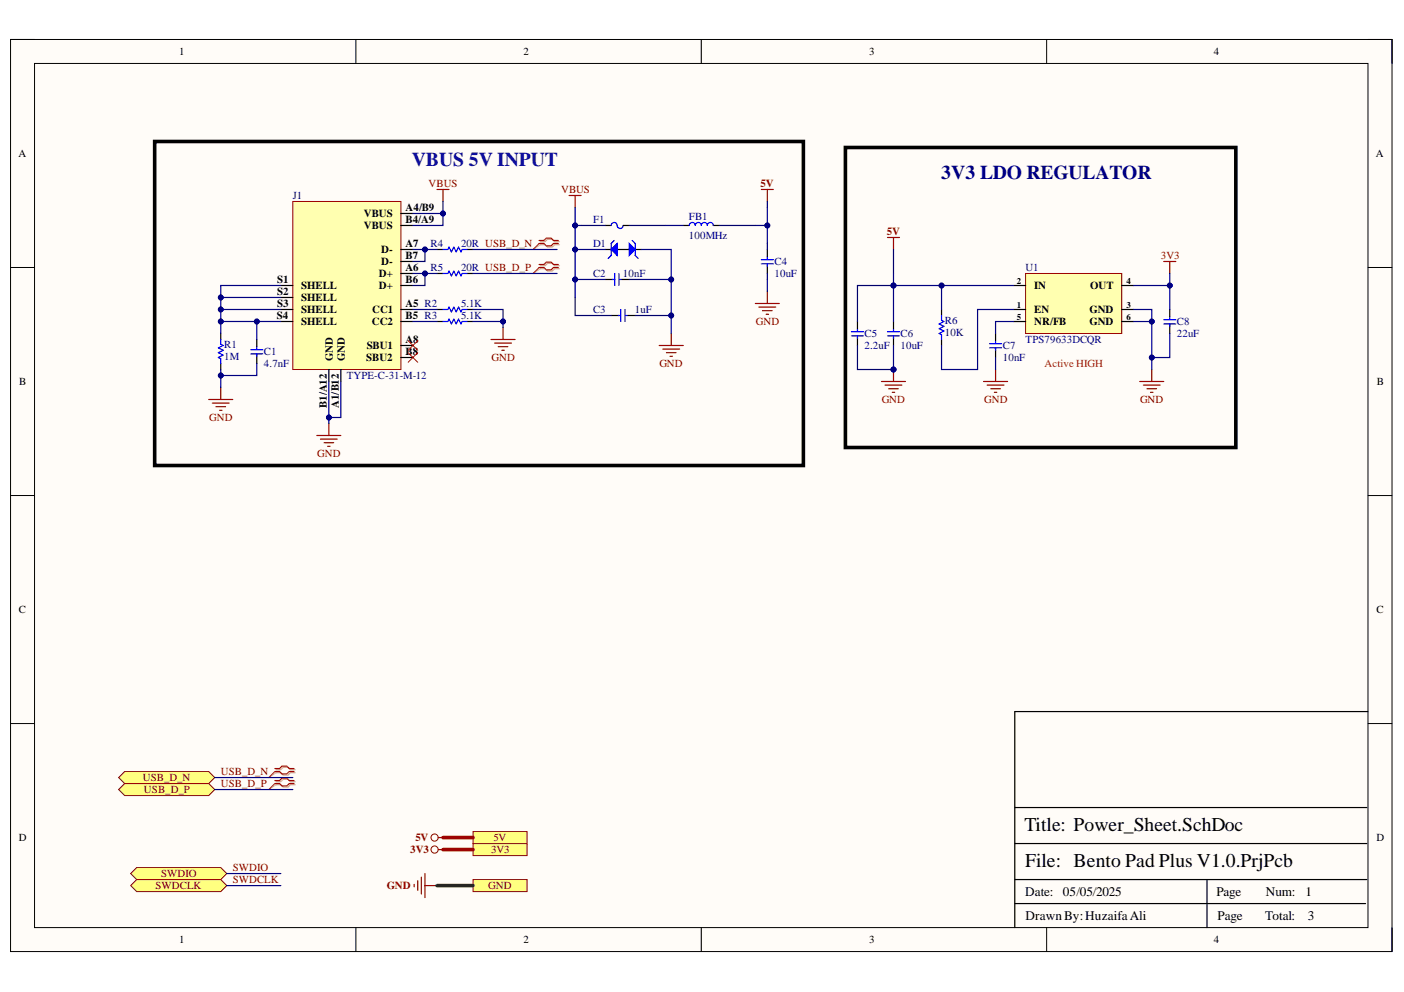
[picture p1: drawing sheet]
<svg xmlns="http://www.w3.org/2000/svg" width="297mm" height="210mm" viewBox="0 0 297 210" stroke-linecap="round" stroke-linejoin="round" font-family="sans-serif">
<path d="M2.2 8.4h292.3v192.9h-292.3z" fill-rule="evenodd" fill="#fffcf8"/>
<path d="M2.2 8.4h292.3v192.9h-292.3z" fill="none" stroke="#000" stroke-width=".21"/>
<path d="M7.3 13.4h282.1v182.9h-282.1z" fill-rule="evenodd" fill="#fffcf8"/>
<g fill="none" stroke="#000" stroke-width=".21">
<path d="M2.2 8.3h5.1M7.3 13.4h282.1v182.9h-282.1zM75.3 8.3v5.1M148.4 8.3v5.1M221.4 8.4v5M289.4 8.4h5.1v5M2.2 56.6h5.1M289.4 56.6h5.1M2.2 104.9h5.1M289.4 104.9h5.1M2.2 153.1h5.1M289.4 153.1h5.1"/>
<path d="M75.3 196.3v5M148.4 196.3v5M221.4 196.3v5M294.5 196.3v5"/>
</g>
<path d="M289.4 150.6h-74.7v45.7M214.7 178.5h74.5M214.7 170.9h74.5M214.7 191.2h74.2M214.7 186.1h74.5M255.4 186.1v10.2" fill="none" stroke="#000" stroke-width=".25"/>
<path d="M28.9 186.1h17.8l1.3 1.3-1.3 1.3h-17.8l-1.3-1.3z" fill-rule="evenodd" fill="#ffff80"/>
<path d="M28.9 186.1h17.8l1.3 1.3-1.3 1.3h-17.8l-1.3-1.3z" fill="none" stroke="#800000" stroke-width=".21"/>
<path d="M27.6 184.8l1.3-1.2h17.8l1.3 1.2-1.3 1.3h-17.8z" fill-rule="evenodd" fill="#ffff80"/>
<path d="M27.6 184.8l1.3-1.2h17.8l1.3 1.2-1.3 1.3h-17.8z" fill="none" stroke="#800000" stroke-width=".21"/>
<path d="M25.1 167.1l1.3-1.3h17.8l1.2 1.3-1.2 1.2h-17.8z" fill-rule="evenodd" fill="#ffff80"/>
<path d="M25.1 167.1l1.3-1.3h17.8l1.2 1.3-1.2 1.2h-17.8z" fill="none" stroke="#800000" stroke-width=".21"/>
<path d="M26.4 163.3h17.8l1.2 1.2-1.2 1.3h-17.8l-1.3-1.3z" fill-rule="evenodd" fill="#ffff80"/>
<path d="M26.4 163.3h17.8l1.2 1.2-1.2 1.3h-17.8l-1.3-1.3z" fill="none" stroke="#800000" stroke-width=".21"/>
<path d="M58.4 162.9h1l.5-.5h1l.5 .5h1.1M58.4 163.5h1l.5 .5h1l.5-.5h1.1M58.4 165.4h1l.5-.5h1l.5 .5h1.1M58.4 166h1l.5 .6h1l.5-.6h1.1" fill="none" stroke="#d0a19e" stroke-width=".25"/>
<path d="M58.4 163.5l-1.5 1M58.4 166l-1.5 1.1" fill="none" stroke="#d0a19e" stroke-width=".21"/>
<path d="M58.1 162.6h1.1l.5-.5h1l.5 .5h1M58.1 163.3h1.1l.5 .5h1l.5-.5h1M58.1 165.2h1.1l.5-.5h1l.5 .5h1M58.1 165.8h1.1l.5 .5h1l.5-.5h1" fill="none" stroke="#f00" stroke-width=".25"/>
<path d="M58.1 163.3l-1.2 1.2M58.1 165.8l-1.2 1.3" fill="none" stroke="#f00" stroke-width=".21"/>
<path d="M100.1 178.5h11.4v2.5h-11.4z" fill-rule="evenodd" fill="#ffff80"/>
<g fill="none" stroke="#800000" stroke-width=".21">
<path d="M100.1 178.5h11.4v2.5h-11.4z"/>
<circle cx="91.9" cy="179.8" r=".76"/>
</g>
<path d="M92.7 179.8h1M87.6 187.1v.5M88.4 186.4v2M89.1 185.6v3.6M89.9 184.8v5.1M89.9 187.4h2.6" fill="none" stroke="#800000" stroke-width=".25"/>
<path d="M100.1 186.1h11.4v2.6h-11.4z" fill-rule="evenodd" fill="#ffff80"/>
<path d="M100.1 186.1h11.4v2.6h-11.4z" fill="none" stroke="#800000" stroke-width=".21"/>
<path d="M100.1 176h11.4v2.5h-11.4z" fill-rule="evenodd" fill="#ffff80"/>
<g fill="none" stroke="#800000" stroke-width=".21">
<path d="M100.1 176h11.4v2.5h-11.4z"/>
<circle cx="91.9" cy="177.2" r=".76"/>
</g>
<g fill="none" stroke="#800000" stroke-width=".25">
<path d="M120.4 41.4h2.5M121.7 41.4v2.5M139.5 73.1h5.1M140.2 73.9h3.6M141 74.6h2M141.8 75.4h.5M142 70.6v2.5M159.8 64.2h5.1M160.6 65h3.5M161.3 65.7h2.1M162.1 66.5h.5M162.3 61.7v2.5"/>
<path d="M92.7 177.2h1"/>
</g>
<path d="M45.4 167.1h16.6M45.4 164.5h16.6M48 187.4h11.4M48 184.8h11.4" fill="none" stroke="#000080" stroke-width=".25"/>
<path d="M93.7 179.8h6.4M93.7 177.2h6.4" fill="none" stroke="#f00" stroke-width=".76"/>
<path d="M92.5 187.4h7.6" fill="none" stroke="#38761d" stroke-width=".76"/>
<path d="M32.7 29.9h137.3v68.6h-137.3z" fill="none" stroke="#000" stroke-width=".76"/>
<path d="M128 52.8h1.3M130.6 52.8h2.5M134.4 52.8h1.3" fill="none" stroke="#000" stroke-width=".25"/>
<path d="M129.9 50.9l-.6 .6v2.6l-.6 .6M133.7 50.9l.7 .6v2.6l.6 .6" fill="none" stroke="#00f" stroke-width=".25"/>
<path d="M130.6 51.5v2.6l-1.3-1.3z" fill="#00f"/>
<path d="M130.6 51.5v2.6l-1.3-1.3z" fill="none" stroke="#00f" stroke-width=".25"/>
<path d="M133.1 51.5l1.3 1.3-1.3 1.3z" fill="#00f"/>
<path d="M129.3 47.7a.68 .68 0 0 1 .8-.6 .68 .68 0 0 1 .5 .9 .63 .63 0 0 0 .7 .3 .63 .63 0 0 0 .5-.6M129.6 59.1h.5M130.1 57.9v2.5M131 57.9v2.5M131.1 59.1h.5M133.1 51.5l1.3 1.3-1.3 1.3zM145.8 47.7a.63 .63 0 0 1 .7-.6 .63 .63 0 0 1 .6 .6 .64 .64 0 0 1 .6-.6 .64 .64 0 0 1 .7 .6 .63 .63 0 0 1 .6-.6 .63 .63 0 0 1 .6 .6 .63 .63 0 0 1 .7-.6 .63 .63 0 0 1 .6 .6M130.8 66.8h.5M131.3 65.5v2.5M132.2 65.5v2.5M132.4 66.8h.5" fill="none" stroke="#00f" stroke-width=".25"/>
<path d="M128 59.1h1.7M128 47.7h1.3M131.6 59.1h1.5M131.8 47.7h1.3M144.6 47.7h1.2M150.9 47.7h1.3M129.3 66.8h1.7M132.9 66.8h1.5" fill="none" stroke="#000" stroke-width=".25"/>
<path d="M62 42.6h22.8v35.6h-22.8z" fill-rule="evenodd" fill="#ffffb0"/>
<path d="M62 42.6h22.8v35.6h-22.8z" fill="none" stroke="#800000" stroke-width=".21"/>
<g fill="none" stroke="#000" stroke-width=".25">
<path d="M84.8 45.2h2.6M84.8 57.9h2.6M84.8 52.8h2.6M84.8 47.7h2.6M84.8 55.3h2.6M92.4 57.9h1.3M92.4 52.8h1.3M98.8 57.9h1.3M98.8 52.8h1.3M59.4 65.5h2.6M59.4 68h2.6M59.4 60.4h2.6"/>
<path d="M59.4 62.9h2.6M69.6 78.2v2.5M72.1 78.2v2.5M84.8 65.5h2.6M84.8 73.1h2.6M84.8 68h2.6M84.8 60.4h2.6M84.8 75.6h2.6M92.4 65.5h1.3M92.4 68h1.3M98.8 65.5h1.3M98.8 68h1.3"/>
</g>
<g fill="none" stroke="#800000" stroke-width=".25">
<path d="M92.4 40.1h2.6M93.7 40.1v2.5M161.1 40.1h2.5M162.3 40.1v2.5M103.9 71.8h5.1M104.6 72.6h3.6M105.4 73.4h2M106.2 74.1h.5M106.4 69.3v2.5M44.2 84.5h5M44.9 85.3h3.6M45.7 86.1h2"/>
<path d="M46.4 86.8h.6M46.7 82v2.5M67 92.1h5.1M67.8 92.9h3.6M68.6 93.7h2M69.3 94.4h.5M69.6 89.6v2.5"/>
</g>
<path d="M93.7 52.8h1l.3-.5 .5 1 .5-1 .5 1 .5-1 .5 1 .3-.5h1M93.7 57.9h1l.3-.5 .5 1 .5-1 .5 1 .5-1 .5 1 .3-.5h1M93.7 65.5h1l.3-.5 .5 1 .5-1 .5 1 .5-1 .5 1 .3-.5h1M93.7 68h1l.3-.5 .5 1 .5-1 .5 1 .5-1 .5 1 .3-.5h1" fill="none" stroke="#00f" stroke-width=".25"/>
<path d="M114.1 56.6l-1.3 1.3M114.1 51.5l-1.3 1.3M86.3 72.1l2.1 2M86.3 74.6l2.1 2.1M88.4 72.1l-2.1 2M88.4 74.6l-2.1 2.1" fill="none" stroke="#f00" stroke-width=".21"/>
<path d="M114.3 56.2h1l.5-.5h1l.6 .5h1M114.3 56.9h1l.5 .5h1l.6-.5h1M114.3 51.1h1l.5-.5h1l.6 .5h1M114.3 51.8h1l.5 .5h1l.6-.5h1" fill="none" stroke="#d0a19e" stroke-width=".25"/>
<path d="M114.3 56.9l-1.5 1M114.3 51.8l-1.5 1" fill="none" stroke="#d0a19e" stroke-width=".21"/>
<path d="M114.1 56h1l.5-.5h1l.5 .5h1M114.1 56.6h1l.5 .5h1l.5-.5h1M114.1 50.9h1l.5-.5h1l.5 .5h1M114.1 51.5h1l.5 .5h1l.5-.5h1" fill="none" stroke="#f00" stroke-width=".25"/>
<path d="M178.9 31.2h82.6v63.5h-82.6z" fill="none" stroke="#000" stroke-width=".76"/>
<path d="M217 57.9h20.3v12.7h-20.3z" fill-rule="evenodd" fill="#ffffb0"/>
<path d="M217 57.9h20.3v12.7h-20.3z" fill="none" stroke="#800000" stroke-width=".21"/>
<path d="M181.4 68v1.6M181.4 71.5v1.6M199.2 65.5v1.3M199.2 71.8v1.3M214.4 65.5h2.6M214.4 60.4h2.6M214.4 68h2.6M237.3 65.5h2.6M237.3 60.4h2.6M237.3 68h2.6M247.5 65.5v1.5M247.5 68.9v1.7" fill="none" stroke="#000" stroke-width=".25"/>
<path d="M180.1 71.1h2.6M180.1 70.2h2.6M181.4 69.6v.5M181.4 71.1v.5M199.2 66.8v1l.5 .2-1 .5 1 .5-1 .6 1 .5-1 .5 .5 .2v1M246.2 68.5h2.6M246.2 67.7h2.6M247.5 67v.5M247.5 68.5v.5" fill="none" stroke="#00f" stroke-width=".25"/>
<path d="M246.2 55.3h2.6M247.5 55.3v2.6M189 78.2v2.5M186.5 80.7h5.1M187.2 81.5h3.6M188 82.3h2M188.8 83h.5" fill="none" stroke="#800000" stroke-width=".25"/>
<circle cx="189" cy="78.2" r=".51" fill="#000080"/>
<circle cx="189" cy="78.2" r=".51" fill="none" stroke="#000080" stroke-width=".21"/>
<path d="M187.8 50.2h2.5M189 50.2v2.6M210.6 78.2v2.5M243.7 78.2v2.5M208.1 80.7h5.1M208.9 81.5h3.5M209.6 82.3h2.1M210.4 83h.5M241.1 80.7h5.1M241.9 81.5h3.6M242.7 82.3h2M243.4 83h.5" fill="none" stroke="#800000" stroke-width=".25"/>
<path d="M162.3 52.8v1.5M162.3 56.2v1.7M46.7 70.6v1.2M46.7 76.9v1.3M54.3 71.8v1.6M54.3 75.3v1.6M189 68v1.6M189 71.5v1.6M210.6 70.6v1.5M210.6 74v1.7" fill="none" stroke="#000" stroke-width=".25"/>
<g fill="none" stroke="#00f" stroke-width=".25">
<path d="M161.1 55.8h2.5M161.1 54.9h2.5M162.3 54.3v.5M162.3 55.8v.5M46.7 71.8v1.1l.5 .2-1 .5 1 .5-1 .5 1 .5-1 .5 .5 .3v1M53.1 74.9h2.5M53.1 74h2.5M54.3 73.4v.5M54.3 74.9v.5M187.8 71.1h2.5M187.8 70.2h2.5M189 69.6v.5"/>
<path d="M189 71.1v.5M209.4 73.6h2.5M209.4 72.7h2.5M210.6 72.1v.5M210.6 73.6v.5"/>
</g>
<path d="M121.7 43.9v3.8h1.2" fill="none" stroke="#000080" stroke-width=".25"/>
<circle cx="121.7" cy="47.7" r=".51" fill="#000080"/>
<circle cx="121.7" cy="47.7" r=".51" fill="none" stroke="#000080" stroke-width=".21"/>
<path d="M140.7 47.7h3.9M162.3 43.9v3.8h-2.5" fill="none" stroke="#000080" stroke-width=".25"/>
<circle cx="162.3" cy="47.7" r=".51" fill="#000080"/>
<circle cx="162.3" cy="47.7" r=".51" fill="none" stroke="#000080" stroke-width=".21"/>
<path d="M135.7 59.1h6.3v11.5" fill="none" stroke="#000080" stroke-width=".25"/>
<circle cx="142" cy="59.1" r=".51" fill="#000080"/>
<circle cx="142" cy="59.1" r=".51" fill="none" stroke="#000080" stroke-width=".21"/>
<circle cx="142" cy="66.8" r=".51" fill="#000080"/>
<circle cx="142" cy="66.8" r=".51" fill="none" stroke="#000080" stroke-width=".21"/>
<path d="M162.3 47.7v3.8" fill="none" stroke="#000080" stroke-width=".25"/>
<circle cx="162.3" cy="47.7" r=".51" fill="#000080"/>
<circle cx="162.3" cy="47.7" r=".51" fill="none" stroke="#000080" stroke-width=".21"/>
<path d="M128 59.1h-6.3v3.8M162.3 59.1v2.6" fill="none" stroke="#000080" stroke-width=".25"/>
<circle cx="121.7" cy="59.1" r=".51" fill="#000080"/>
<circle cx="121.7" cy="59.1" r=".51" fill="none" stroke="#000080" stroke-width=".21"/>
<path d="M121.7 52.8h6.3" fill="none" stroke="#000080" stroke-width=".25"/>
<circle cx="121.7" cy="52.8" r=".51" fill="#000080"/>
<circle cx="121.7" cy="52.8" r=".51" fill="none" stroke="#000080" stroke-width=".21"/>
<path d="M135.7 52.8h6.3v6.3" fill="none" stroke="#000080" stroke-width=".25"/>
<circle cx="142" cy="59.1" r=".51" fill="#000080"/>
<circle cx="142" cy="59.1" r=".51" fill="none" stroke="#000080" stroke-width=".21"/>
<path d="M121.7 47.7v11.4" fill="none" stroke="#000080" stroke-width=".25"/>
<circle cx="121.7" cy="59.1" r=".51" fill="#000080"/>
<circle cx="121.7" cy="59.1" r=".51" fill="none" stroke="#000080" stroke-width=".21"/>
<circle cx="121.7" cy="52.8" r=".51" fill="#000080"/>
<circle cx="121.7" cy="52.8" r=".51" fill="none" stroke="#000080" stroke-width=".21"/>
<circle cx="121.7" cy="47.7" r=".51" fill="#000080"/>
<circle cx="121.7" cy="47.7" r=".51" fill="none" stroke="#000080" stroke-width=".21"/>
<path d="M121.7 62.9v3.9h7.6M134.4 66.8h7.6" fill="none" stroke="#000072" stroke-width=".25"/>
<circle cx="142" cy="66.8" r=".51" fill="#000080"/>
<circle cx="142" cy="66.8" r=".51" fill="none" stroke="#000080" stroke-width=".21"/>
<path d="M122.9 47.7h5.1M133.1 59.1h2.6M133.1 47.7h7.6M152.2 47.7h7.6M162.3 51.5v1.3M162.3 57.9v1.2" fill="none" stroke="#000072" stroke-width=".25"/>
<path d="M46.7 62.9h12.7" fill="none" stroke="#000080" stroke-width=".25"/>
<circle cx="46.7" cy="62.9" r=".51" fill="#000080"/>
<circle cx="46.7" cy="62.9" r=".51" fill="none" stroke="#000080" stroke-width=".21"/>
<path d="M46.7 65.5h12.7" fill="none" stroke="#000080" stroke-width=".25"/>
<circle cx="46.7" cy="65.5" r=".51" fill="#000080"/>
<circle cx="46.7" cy="65.5" r=".51" fill="none" stroke="#000080" stroke-width=".21"/>
<path d="M54.3 68v3.8" fill="none" stroke="#000080" stroke-width=".25"/>
<circle cx="54.3" cy="68" r=".51" fill="#000080"/>
<circle cx="54.3" cy="68" r=".51" fill="none" stroke="#000080" stroke-width=".21"/>
<path d="M46.7 78.2v3.8" fill="none" stroke="#000080" stroke-width=".25"/>
<circle cx="46.7" cy="79.5" r=".51" fill="#000080"/>
<circle cx="46.7" cy="79.5" r=".51" fill="none" stroke="#000080" stroke-width=".21"/>
<path d="M54.3 76.9v2.6h-7.6" fill="none" stroke="#000080" stroke-width=".25"/>
<circle cx="46.7" cy="79.5" r=".51" fill="#000080"/>
<circle cx="46.7" cy="79.5" r=".51" fill="none" stroke="#000080" stroke-width=".21"/>
<path d="M72.1 80.7v7.6h-2.5" fill="none" stroke="#000080" stroke-width=".25"/>
<circle cx="69.6" cy="88.3" r=".51" fill="#000080"/>
<circle cx="69.6" cy="88.3" r=".51" fill="none" stroke="#000080" stroke-width=".21"/>
<path d="M93.7 45.2v2.5h-6.3" fill="none" stroke="#000080" stroke-width=".25"/>
<circle cx="93.7" cy="45.2" r=".51" fill="#000080"/>
<circle cx="93.7" cy="45.2" r=".51" fill="none" stroke="#000080" stroke-width=".21"/>
<path d="M87.4 65.5h5M87.4 68h5M100.1 65.5h6.3v3.8" fill="none" stroke="#000080" stroke-width=".25"/>
<circle cx="106.4" cy="68" r=".51" fill="#000080"/>
<circle cx="106.4" cy="68" r=".51" fill="none" stroke="#000080" stroke-width=".21"/>
<path d="M100.1 68h6.3" fill="none" stroke="#000080" stroke-width=".25"/>
<circle cx="106.4" cy="68" r=".51" fill="#000080"/>
<circle cx="106.4" cy="68" r=".51" fill="none" stroke="#000080" stroke-width=".21"/>
<path d="M46.7 68h12.7" fill="none" stroke="#000080" stroke-width=".25"/>
<circle cx="54.3" cy="68" r=".51" fill="#000080"/>
<circle cx="54.3" cy="68" r=".51" fill="none" stroke="#000080" stroke-width=".21"/>
<circle cx="46.7" cy="68" r=".51" fill="#000080"/>
<circle cx="46.7" cy="68" r=".51" fill="none" stroke="#000080" stroke-width=".21"/>
<path d="M59.4 60.4h-12.7v10.2" fill="none" stroke="#000080" stroke-width=".25"/>
<circle cx="46.7" cy="62.9" r=".51" fill="#000080"/>
<circle cx="46.7" cy="62.9" r=".51" fill="none" stroke="#000080" stroke-width=".21"/>
<circle cx="46.7" cy="65.5" r=".51" fill="#000080"/>
<circle cx="46.7" cy="65.5" r=".51" fill="none" stroke="#000080" stroke-width=".21"/>
<circle cx="46.7" cy="68" r=".51" fill="#000080"/>
<circle cx="46.7" cy="68" r=".51" fill="none" stroke="#000080" stroke-width=".21"/>
<path d="M93.7 42.6v2.6h-6.3" fill="none" stroke="#000080" stroke-width=".25"/>
<circle cx="93.7" cy="45.2" r=".51" fill="#000080"/>
<circle cx="93.7" cy="45.2" r=".51" fill="none" stroke="#000080" stroke-width=".21"/>
<path d="M69.6 80.7v8.9" fill="none" stroke="#000080" stroke-width=".25"/>
<circle cx="69.6" cy="88.3" r=".51" fill="#000080"/>
<circle cx="69.6" cy="88.3" r=".51" fill="none" stroke="#000080" stroke-width=".21"/>
<path d="M87.4 57.9h5M100.1 52.8h17.8" fill="none" stroke="#000080" stroke-width=".25"/>
<circle cx="89.9" cy="57.9" r=".51" fill="#000080"/>
<circle cx="89.9" cy="57.9" r=".51" fill="none" stroke="#000080" stroke-width=".21"/>
<path d="M100.1 57.9h17.8" fill="none" stroke="#000080" stroke-width=".25"/>
<path d="M89.9 52.8v2.5h-2.5" fill="none" stroke="#000072" stroke-width=".25"/>
<circle cx="89.9" cy="52.8" r=".51" fill="#000080"/>
<circle cx="89.9" cy="52.8" r=".51" fill="none" stroke="#000080" stroke-width=".21"/>
<path d="M89.9 57.9v2.5h-2.5" fill="none" stroke="#000072" stroke-width=".25"/>
<circle cx="89.9" cy="57.9" r=".51" fill="#000080"/>
<circle cx="89.9" cy="57.9" r=".51" fill="none" stroke="#000080" stroke-width=".21"/>
<path d="M87.4 52.8h5" fill="none" stroke="#000080" stroke-width=".25"/>
<circle cx="89.9" cy="52.8" r=".51" fill="#000080"/>
<circle cx="89.9" cy="52.8" r=".51" fill="none" stroke="#000080" stroke-width=".21"/>
<path d="M162.3 42.6v1.3" fill="none" stroke="#000072" stroke-width=".25"/>
<path d="M199.2 60.4v5.1M214.4 65.5h-7.6v12.7h-7.6v-5.1" fill="none" stroke="#000080" stroke-width=".25"/>
<circle cx="199.2" cy="60.4" r=".51" fill="#000080"/>
<circle cx="199.2" cy="60.4" r=".51" fill="none" stroke="#000080" stroke-width=".21"/>
<path d="M189 60.4v7.6" fill="none" stroke="#000080" stroke-width=".25"/>
<circle cx="189" cy="60.4" r=".51" fill="#000080"/>
<circle cx="189" cy="60.4" r=".51" fill="none" stroke="#000080" stroke-width=".21"/>
<path d="M189 73.1v5.1" fill="none" stroke="#000080" stroke-width=".25"/>
<circle cx="189" cy="78.2" r=".51" fill="#000080"/>
<circle cx="189" cy="78.2" r=".51" fill="none" stroke="#000080" stroke-width=".21"/>
<path d="M210.6 75.7v2.5M214.4 68h-3.8v2.6M239.9 68h3.8" fill="none" stroke="#000080" stroke-width=".25"/>
<circle cx="243.7" cy="68" r=".51" fill="#000080"/>
<circle cx="243.7" cy="68" r=".51" fill="none" stroke="#000080" stroke-width=".21"/>
<path d="M247.5 60.4v5.1" fill="none" stroke="#000080" stroke-width=".25"/>
<circle cx="247.5" cy="60.4" r=".51" fill="#000080"/>
<circle cx="247.5" cy="60.4" r=".51" fill="none" stroke="#000080" stroke-width=".21"/>
<path d="M247.5 70.6v5.1h-3.8" fill="none" stroke="#000080" stroke-width=".25"/>
<circle cx="243.7" cy="75.6" r=".51" fill="#000080"/>
<circle cx="243.7" cy="75.6" r=".51" fill="none" stroke="#000080" stroke-width=".21"/>
<path d="M247.5 57.9v2.5h-7.6" fill="none" stroke="#000080" stroke-width=".25"/>
<circle cx="247.5" cy="60.4" r=".51" fill="#000080"/>
<circle cx="247.5" cy="60.4" r=".51" fill="none" stroke="#000080" stroke-width=".21"/>
<path d="M189 60.4h-7.6v7.6" fill="none" stroke="#000072" stroke-width=".25"/>
<circle cx="189" cy="60.4" r=".51" fill="#000080"/>
<circle cx="189" cy="60.4" r=".51" fill="none" stroke="#000080" stroke-width=".21"/>
<path d="M181.4 73.1v5.1h7.6" fill="none" stroke="#000072" stroke-width=".25"/>
<circle cx="189" cy="78.2" r=".51" fill="#000080"/>
<circle cx="189" cy="78.2" r=".51" fill="none" stroke="#000080" stroke-width=".21"/>
<path d="M189 52.8v5.1" fill="none" stroke="#000072" stroke-width=".25"/>
<path d="M189 57.9v2.5h25.4" fill="none" stroke="#000080" stroke-width=".25"/>
<circle cx="199.2" cy="60.4" r=".51" fill="#000080"/>
<circle cx="199.2" cy="60.4" r=".51" fill="none" stroke="#000080" stroke-width=".21"/>
<circle cx="189" cy="60.4" r=".51" fill="#000080"/>
<circle cx="189" cy="60.4" r=".51" fill="none" stroke="#000080" stroke-width=".21"/>
<path d="M239.9 65.5h3.8v12.7" fill="none" stroke="#000080" stroke-width=".25"/>
<circle cx="243.7" cy="68" r=".51" fill="#000080"/>
<circle cx="243.7" cy="68" r=".51" fill="none" stroke="#000080" stroke-width=".21"/>
<circle cx="243.7" cy="75.6" r=".51" fill="#000080"/>
<circle cx="243.7" cy="75.6" r=".51" fill="none" stroke="#000080" stroke-width=".21"/>
<text font-size="4.1" fill="#0b0b8e" x="87.1" y="35.2">VBUS 5V INPUT</text>
<text font-size="4.1" fill="#000080" x="199.1" y="38">3V3 LDO REGULATOR</text>
<g font-size="4.1">
<text x="216.7" y="175.8">Title: Power_Sheet.SchDoc</text>
<text x="216.9" y="183.4">File: Bento Pad Plus V1.0.PrjPcb</text>
</g>
<g font-size="2.8">
<text x="216.9" y="189.6">Date:</text>
<text x="224.9" y="189.6">05/05/2025</text>
<text x="257.3" y="189.6">Page</text>
<text x="267.8" y="189.6">Num:</text>
<text x="276.2" y="189.6">1</text>
<text x="217" y="194.7">DrawnBy:HuzaifaAli</text>
<text x="257.6" y="194.7">Page</text>
<text x="267.7" y="194.7">Total:</text>
<text x="276.7" y="194.7">3</text>
</g>
<g font-size="2.3">
<text x="37.9" y="11.7">1</text>
<text x="110.7" y="11.7">2</text>
<text x="183.9" y="11.7">3</text>
<text x="256.8" y="11.7">4</text>
<text x="3.9" y="33.3">A</text>
<text x="291.1" y="33.3">A</text>
<text x="77" y="46">VBUS</text>
<text x="85.8" y="44.7">A4/B9</text>
<text x="85.8" y="47.2">B4/A9</text>
<text x="77" y="48.5">VBUS</text>
<text x="80.6" y="53.6">D-</text>
<text x="85.8" y="52.3">A7</text>
<text x="58.6" y="59.9">S1</text>
<text x="80.1" y="58.7">D+</text>
<text x="80.6" y="56.1">D-</text>
<text x="85.8" y="57.4">A6</text>
<text x="85.8" y="59.9">B6</text>
<text x="85.8" y="54.9">B7</text>
<text x="58.6" y="65">S3</text>
<text x="58.6" y="62.5">S2</text>
<text x="63.7" y="61.2">SHELL</text>
<text x="63.7" y="63.7">SHELL</text>
<text x="80.1" y="61.2">D+</text>
<text x="85.8" y="65">A5 R2</text>
<text x="218.8" y="61.2">IN</text>
<text x="230.6" y="61.2">OUT</text>
<text x="58.5" y="67.5">S4</text>
<text x="63.7" y="66.3">SHELL</text>
<text x="63.7" y="68.8">SHELL</text>
<text x="78.7" y="68.8">CC2</text>
<text x="78.8" y="66.3">CC1</text>
<text x="85.8" y="67.5">B5 R3</text>
<text x="218.8" y="66.3">EN</text>
<text x="218.8" y="68.8">NR/FB</text>
<text x="230.5" y="66.3">GND</text>
<text x="230.5" y="68.8">GND</text>
<text x="70.4" y="76.4" transform="rotate(-90 70.4 76.4)">GND</text>
<text x="72.9" y="76.4" transform="rotate(-90 72.9 76.4)">GND</text>
<text x="77.5" y="76.4">SBU2</text>
<text x="77.6" y="73.9">SBU1</text>
<text x="85.8" y="72.6">A8</text>
<text x="85.8" y="75.1">B8</text>
<text x="4.1" y="81.5">B</text>
<text x="291.3" y="81.5">B</text>
<text x="69.1" y="86.4" transform="rotate(-90 69.1 86.4)">B1/A12</text>
<text x="71.7" y="86.4" transform="rotate(-90 71.7 86.4)">A1/B12</text>
<text x="4" y="129.7">C</text>
<text x="291.2" y="129.7">C</text>
<text x="4" y="178">D</text>
<text x="291.2" y="178">D</text>
<text x="37.9" y="199.6">1</text>
<text x="110.7" y="199.6">2</text>
<text x="183.9" y="199.6">3</text>
<text x="256.8" y="199.6">4</text>
</g>
<g font-size="2.3" fill="#800000">
<text x="90.7" y="39.6">VBUS</text>
<text x="118.7" y="40.9">VBUS</text>
<text x="160.9" y="39.6">5V</text>
<text x="187.6" y="49.8">5V</text>
<text x="245.6" y="54.9">3V3</text>
<text x="159.9" y="68.8">GND</text>
<text x="104" y="76.4">GND</text>
<text x="139.5" y="77.7">GND</text>
<text x="44.2" y="89.2">GND</text>
<text x="186.5" y="85.3">GND</text>
<text x="208.2" y="85.3">GND</text>
<text x="241.2" y="85.3">GND</text>
<text x="67.1" y="96.8">GND</text>
<text x="30.2" y="165.3">USB_D_N</text>
<text x="30.5" y="167.9">USB_D_P</text>
<text x="46.7" y="164.1">USB_D_N</text>
<text x="46.7" y="166.6">USB_D_P</text>
<text x="87.9" y="178">5V</text>
<text x="104.4" y="178">5V</text>
<text x="34.1" y="185.6">SWDIO</text>
<text x="49.2" y="184.4">SWDIO</text>
<text x="86.8" y="180.6">3V3</text>
<text x="103.9" y="180.6">3V3</text>
<text x="32.9" y="188.2">SWDCLK</text>
<text x="49.2" y="186.9">SWDCLK</text>
<text x="81.8" y="188.2">GND</text>
<text x="103.3" y="188.2">GND</text>
</g>
<g font-size="2.3" fill="#000080">
<text x="61.9" y="42.2">J1</text>
<text x="125.5" y="47.2">F1</text>
<text x="145.8" y="46.5">FB1</text>
<text x="91.1" y="52.3">R4</text>
<text x="97.5" y="52.3">20R USB_D_N</text>
<text x="125.5" y="52.3">D1</text>
<text x="145.8" y="50.5">100MHz</text>
<text x="91.1" y="57.4">R5</text>
<text x="97.5" y="57.4">20R USB_D_P</text>
<text x="125.5" y="58.7">C2</text>
<text x="131.8" y="58.7">10nF</text>
<text x="163.9" y="56.1">C4</text>
<text x="163.9" y="58.7">10uF</text>
<text x="217" y="57.4">U1</text>
<text x="97.5" y="65">5.1K</text>
<text x="97.5" y="67.5">5.1K</text>
<text x="125.5" y="66.3">C3</text>
<text x="134.3" y="66.3">1uF</text>
<text x="182.9" y="71.3">C5</text>
<text x="190.5" y="71.3">C6</text>
<text x="199.9" y="68.6">R6</text>
<text x="199.9" y="71.1">10K</text>
<text x="249" y="68.8">C8</text>
<text x="249" y="71.3">22uF</text>
<text x="47.5" y="73.6">R1</text>
<text x="47.5" y="76.2">1M</text>
<text x="55.8" y="75.1">C1</text>
<text x="55.8" y="77.7">4.7nF</text>
<text x="182.9" y="73.9">2.2uF</text>
<text x="190.5" y="73.9">10uF</text>
<text x="212.2" y="73.9">C7</text>
<text x="212.2" y="76.4">10nF</text>
<text x="217" y="72.6">TPS79633DCQR</text>
<text x="73.3" y="80.2">TYPE-C-31-M-12</text>
</g>
<text font-size="2.3" fill="#f00" x="221" y="77.7">Active HIGH</text>
<g font-size="1.9">
<text x="215.1" y="65.1">1</text>
<text x="215.1" y="60">2</text>
<text x="238.3" y="65.1">3</text>
<text x="238.3" y="60">4</text>
<text x="215.1" y="67.6">5</text>
<text x="238.3" y="67.6">6</text>
</g>
</svg>
